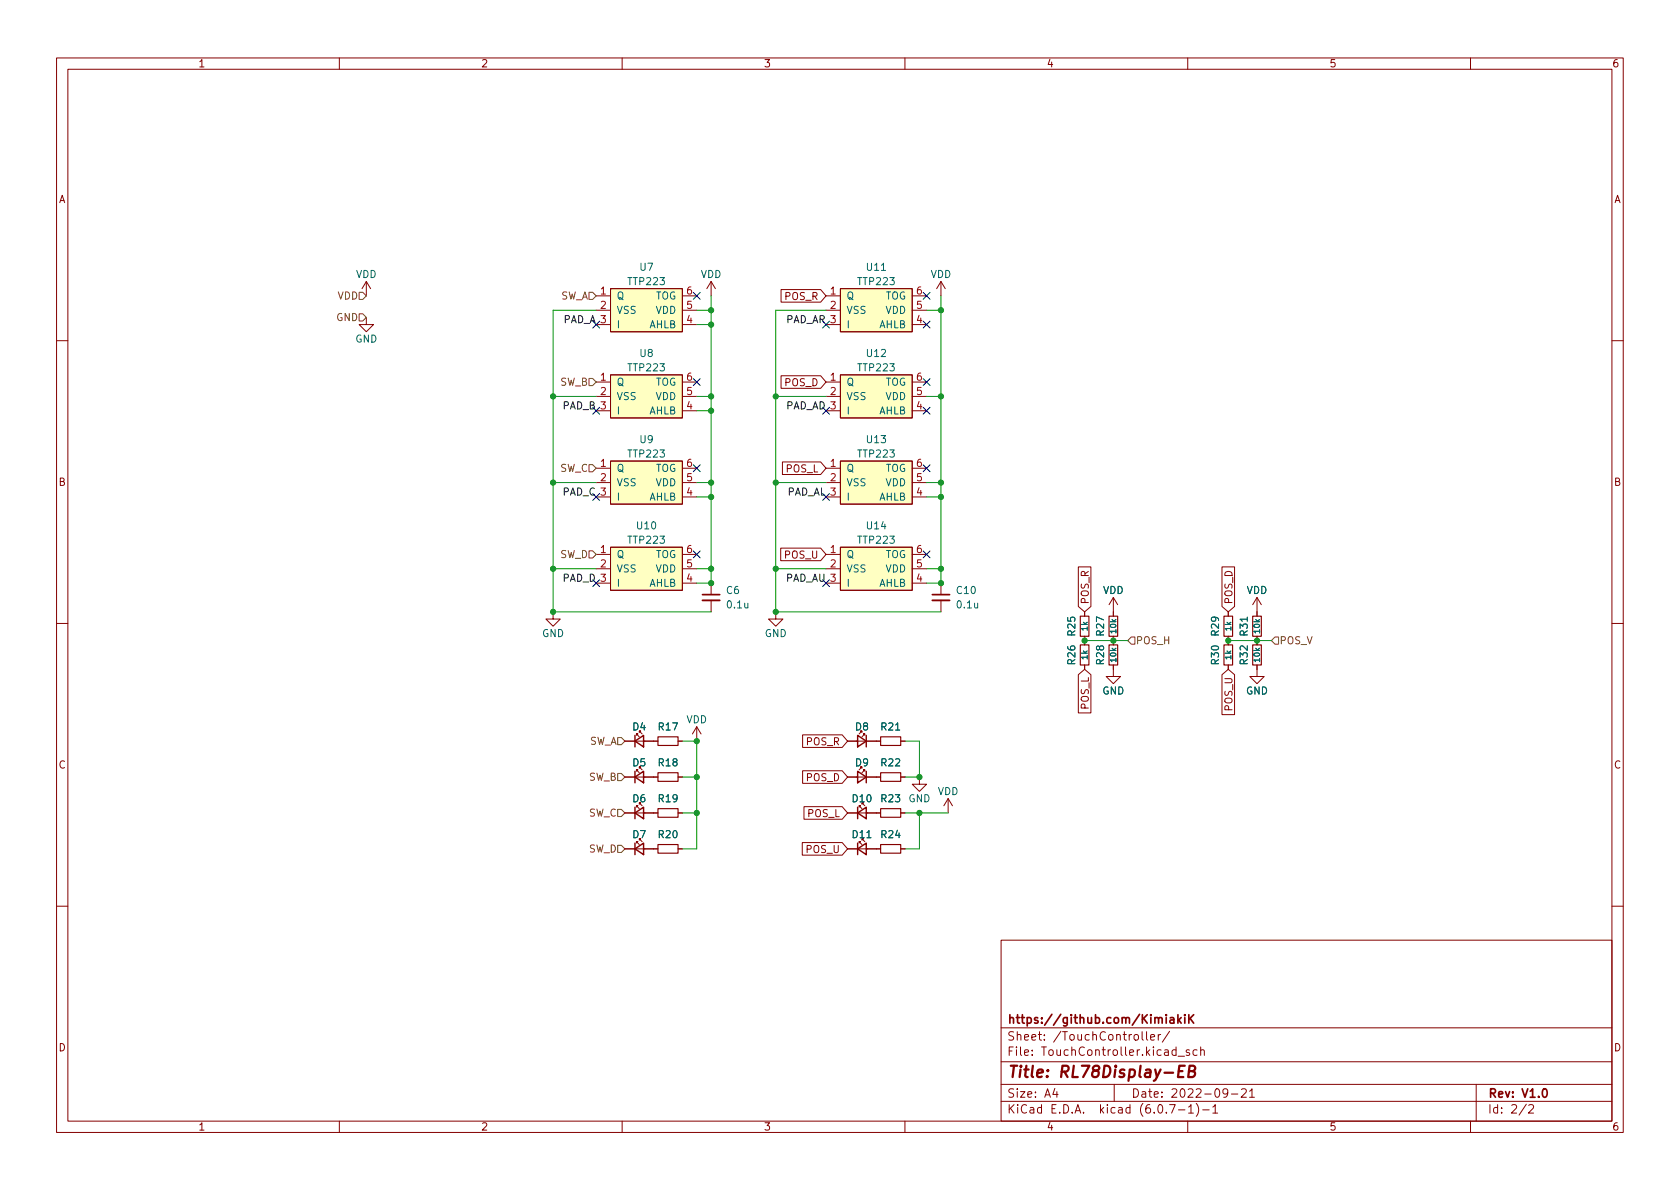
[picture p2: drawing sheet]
<svg xmlns="http://www.w3.org/2000/svg" width="297mm" height="210mm" viewBox="0 0 297 210" stroke-linecap="round" stroke-linejoin="round" font-family="sans-serif">
<g fill="none" stroke="#840000" stroke-width=".18">
<path d="M10 10.2h277v190.1h-277zM12 12.2h273v186.1h-273zM60 10.2v2M110 10.2v2M160 10.2v2M210 10.2v2M260 10.2v2M64.8 56.1v1.3h1.2l-1.2 1.3-1.3-1.3h1.3M64.8 49.8l-.8 1.2M64.8 49.8v2.5M64.8 49.8l.7 1.2M105.4 52.3h2.5"/>
<path d="M105.4 54.9h2.5M105.4 57.4h2.5M107.9 51h12.7v7.7h-12.7zM120.6 52.3h2.6M120.6 54.9h2.6M120.6 57.4h2.6M125.7 49.8l-.7 1.2M125.7 49.8v2.5M125.7 49.8l.8 1.2M138.1 51.2h7l.9 1.1-.9 1.1h-7zM146 52.3h2.6M146 54.9h2.6"/>
<path d="M146 57.4h2.6M148.6 51h12.7v7.7h-12.7zM161.3 52.3h2.5M161.3 54.9h2.5M161.3 57.4h2.5M166.4 49.8v2.5M166.4 49.8l-.8 1.2M166.4 49.8l.7 1.2M10 60.2h2M105.4 67.6h2.5M105.4 70.1h2.5M105.4 72.6h2.5"/>
<path d="M107.9 66.3h12.7v7.6h-12.7zM120.6 67.6h2.6M120.6 70.1h2.6M120.6 72.6h2.6M138.1 66.4h7l.9 1.2-.9 1.1h-7zM146 67.6h2.6M146 70.1h2.6M146 72.6h2.6M148.6 66.3h12.7v7.6h-12.7zM161.3 67.6h2.5M161.3 70.1h2.5M161.3 72.6h2.5"/>
<path d="M285 60.2h2M105.4 82.8h2.5M105.4 85.3h2.5M105.4 87.9h2.5M105.4 98h2.5M107.9 81.5h12.7v7.6h-12.7zM107.9 96.8h12.7v7.6h-12.7zM120.6 82.8h2.6M120.6 85.3h2.6M120.6 87.9h2.6M120.6 98h2.6M138 96.9h7.1l.9 1.1-.9 1.1h-7.1z"/>
<path d="M138.3 81.7h6.8l.9 1.1-.9 1.1h-6.8zM146 82.8h2.6M146 85.3h2.6M146 87.9h2.6M146 98h2.6M148.6 96.8h12.7v7.6h-12.7zM148.6 81.5h12.7v7.6h-12.7zM161.3 82.8h2.5M161.3 85.3h2.5M161.3 87.9h2.5M161.3 98h2.5M10 110.2h2"/>
<path d="M97.8 108.2v1.3h1.3l-1.3 1.2-1.3-1.2h1.3M105.4 100.6h2.5M105.4 103.1h2.5M120.6 100.6h2.6M120.6 103.1h2.6M125.7 103.1v2.1M125.7 106.2v2M137.2 108.2v1.3h1.2l-1.2 1.2-1.3-1.2h1.3M146 100.6h2.6M146 103.1h2.6M161.3 100.6h2.5M161.3 103.1h2.5"/>
<path d="M166.4 103.1v2.1M166.4 106.2v2M190.7 100.2h2.2v7l-1.1 1-1.1-1zM190.7 119.3l1.1-.9 1.1 .9v6.8h-2.2zM191.8 108.2v.8M191.8 112.5v1.5M191.8 117.6v.8M196.8 117.6v2h1.3l-1.3 1.3-1.2-1.3h1.2M196.8 105.7v3.3M196.8 112.5v1.5M196.8 105.7l-.7 1.2M196.8 105.7l.8 1.2"/>
<path d="M216.1 119.3l1.1-.9 1.1 .9v7.1h-2.2zM216.1 100.2h2.2v7l-1.1 1-1.1-1zM217.2 108.2v.8M217.2 112.5v1.5M217.2 117.6v.8M222.2 117.6v2h1.3l-1.3 1.3-1.2-1.3h1.2M222.2 105.7v3.3M222.2 112.5v1.5M222.2 105.7l-.7 1.2M222.2 105.7l.8 1.2M285 110.2h2M110.5 131.1h5.8"/>
<path d="M110.5 137.4h5.8M112.5 130v-.2h.3h-.3l.5 .5M112.5 136.4v-.3h.3h-.3l.5 .5M113 129.5v-.2h.3h-.3l.5 .5M119.9 131.1h.7M119.9 137.4h.7M123.2 128.5l-.8 1.3M123.2 128.5v2.6M123.2 128.5l.8 1.3M141.9 129.9h7l1 1.2-1 1.1h-7zM141.9 136.3h7l1 1.1-1 1.1h-7zM149.9 131.1h5.8"/>
<path d="M149.9 137.4h5.8M152.9 136.4v-.3h-.2h.2l-.5 .5M152.9 130v-.2h-.2h.2l-.5 .5M159.3 131.1h.7M159.3 137.4h.7M162.6 137.4v1.3h1.2l-1.2 1.2-1.3-1.2h1.3M110.5 150.1h5.8M110.5 143.8h5.8M112.5 142.7v-.2h.3h-.3l.5 .5M112.5 149.1v-.3h.3h-.3l.5 .5M113 148.6v-.3h.3h-.3l.5 .5M119.9 150.1h.7"/>
<path d="M119.9 143.8h.7M141.8 149h7.1l1 1.1-1 1.1h-7.1zM142.1 142.6h6.8l1 1.2-1 1.1h-6.8zM149.9 150.1h5.8M149.9 143.8h5.8M151.9 149.1v-.3h.2h-.2l.5 .5M151.9 142.7v-.2h.2h-.2l.5 .5M152.4 148.6v-.3h.3h-.3l.5 .5M159.3 150.1h.7M159.3 143.8h.7M167.6 141.2l-.7 1.3M167.6 141.2v2.6"/>
<path d="M167.6 141.2l.8 1.3M10 160.2h2M177 166.3h108v32h-108zM285 160.2h2M60 198.3v2M110 198.3v2M160 198.3v2M177 194.8h108M177 191.8h108M177 187.8h108M177 181.8h108M186.5 192.5l-.4 1h1"/>
<path d="M186.9 193v1M197 191.8v3M201.9 182.4v1.3l.2 .2M202.7 182.4v1.3l.2 .2M203.4 183.4l.7-.1v-.3l-.5-.1-.2 .2 .1 .8h.6M204.8 182.9v1M205.2 182.9l-.3 .1-.1 .2M206.8 195.3h1l-.7 1.5M206.8 182.4l-1.3 1.9M207.9 185.7l-.4-.1-.3 .3v.4l.2 .3h.5M207.9 185.1v1.5M208.3 186.8h1.1"/>
<path d="M208.4 196.3h1.1M210 198.3v2M210.1 195.8l.5-.5v1.5M210.1 196.8h.9M210.3 185.7l-.4-.1-.2 .2 .1 .3 .5 .1v.4h-.6M211.5 195.1a1.72 1.72 0 0 1 0 2.3M211.6 185.7l-.4-.1-.3 .3v.4l.2 .3h.5M212.3 185.8l.2-.2 .4 .1v.9M212.3 185.1v1.5M212.6 196.3h1.2M214.4 195.8l.5-.5v1.5M214.4 196.8h.9"/>
<path d="M217.1 193.2l-.3 .3h-.3l-.3-.3 .2-.6 .4-.1 .2 .2a.99 .99 0 0 1-.4 1.3h-.2M217.7 193.5h1.2M219.5 192.7l.6-.2 .2 .2 .1 .3-1 1h1M220.9 193l.5-.5v1.5M220.9 194h.9M260 198.3v2M261 191.8v6.5M269.9 195.3l-1.3 1.9M270.3 195.5l.6-.2 .2 .2 .1 .3-1 1h1"/>
</g>
<g fill="none" stroke="#840000" stroke-width=".3">
<path d="M124.2 105.2h3.1M164.8 105.2h3.1M208.3 179.4v1.5M208.8 179.9l-.5 .6M209.5 179.4v.2M209.5 179.9v1M210.2 179.4v1.5M211.1 179.4l-.9 .9M206.9 180h.6l.1 .9M207.6 180.3l-.5 .1a.29 .29 0 0 0-.3 .2 .29 .29 0 0 0 .3 .3h.5M208.4 180.4l.4 .5M210.4 180.1l.7 .8"/>
<path d="M272.9 192.6l.2-.1a.8 .8 0 0 1 .5 .8 .8 .8 0 0 1-.5 .7 1 1 0 0 1-.2-1.4z"/>
</g>
<path d="M208.4 189.4h.7M209.5 188.5h-1l-.2 2h.9M210.2 189.4l.9-.1a.46 .46 0 0 0 .2-.4 .46 .46 0 0 0-.3-.4h-.7l-.2 2h.7a.53 .53 0 0 0 .5-.5 .53 .53 0 0 0-.4-.6" fill="none" stroke="#840000" stroke-width=".4"/>
<path d="M124.2 106.2h3.1M164.8 106.2h3.1" fill="none" stroke="#840000" stroke-width=".33"/>
<g fill="none" stroke="#840000" stroke-width=".2">
<path d="M191 109h1.5v3.5h-1.5zM191 114h1.5v3.6h-1.5zM196.1 109h1.5v3.5h-1.5zM196.1 114h1.5v3.6h-1.5zM216.4 114h1.5v3.6h-1.5zM216.4 109h1.5v3.5h-1.5zM221.5 114h1.5v3.6h-1.5zM221.5 109h1.5v3.5h-1.5zM116.3 130.3h3.6v1.5h-3.6zM116.3 136.6h3.6v1.6h-3.6zM155.7 130.3h3.6v1.5h-3.6zM155.7 136.6h3.6v1.6h-3.6z"/>
<path d="M116.3 149.3h3.6v1.6h-3.6zM116.3 143h3.6v1.5h-3.6zM155.7 143h3.6v1.5h-3.6zM155.7 149.3h3.6v1.6h-3.6z"/>
</g>
<g fill="none" stroke="#840000" stroke-width=".25">
<path d="M112.3 131.1l1.5-1.1v2.1zM112.3 137.4l1.5-1v2zM112.3 130v2.1M112.3 136.4v2M151.6 136.4l1.6 1-1.6 1zM151.6 130l1.6 1.1-1.6 1zM153.2 130v2.1M153.2 136.4v2M112.3 143.8l1.5-1.1v2.1zM112.3 150.1l1.5-1v2zM112.3 142.7v2.1M112.3 149.1v2"/>
<path d="M151.6 150.1l1.6-1v2zM151.6 143.8l1.6-1.1v2.1zM151.6 142.7v2.1M151.6 149.1v2"/>
</g>
<g fill="#ffffc2" stroke="#ffffc2" stroke-width=".18">
<path d="M107.9 81.5h12.7v7.6h-12.7z"/>
<path d="M107.9 51h12.7v7.7h-12.7z"/>
<path d="M107.9 66.3h12.7v7.6h-12.7z"/>
<path d="M148.6 96.8h12.7v7.6h-12.7z"/>
<path d="M148.6 51h12.7v7.7h-12.7z"/>
<path d="M148.6 66.3h12.7v7.6h-12.7z"/>
<path d="M148.6 81.5h12.7v7.6h-12.7z"/>
<path d="M107.9 96.8h12.7v7.6h-12.7z"/>
</g>
<path d="M63.5 51.7h.6l.7 .6-.7 .7h-.6zM63.5 55.5h.6l.7 .6-.7 .7h-.6zM104.1 51.7h.7l.6 .6-.6 .7h-.7zM104.1 66.9h.7l.6 .7-.6 .6h-.7zM104.1 82.2h.7l.6 .6-.6 .6h-.7zM104.1 97.4h.7l.6 .6-.6 .7h-.7zM200 112.6h.7v1.3h-.7l-.6-.6zM225.4 112.6h.7v1.3h-.7l-.6-.6zM109.2 130.4h.7l.6 .7-.6 .6h-.7zM109.2 136.8h.7l.6 .6-.6 .6h-.7zM109.2 143.1h.7l.6 .7-.6 .6h-.7zM109.2 149.5h.7l.6 .6-.6 .6h-.7z" fill="none" stroke="#725600" stroke-width=".18"/>
<g fill="none" stroke="#009600" stroke-width=".18">
<path d="M105.4 54.9h-7.6v53.3h27.9M123.2 54.9h2.5M123.2 57.4h2.5M125.7 52.3v50.8h-2.5M146 54.9h-8.8v53.3h29.2M163.8 54.9h2.6M166.4 52.3v50.8h-2.6M97.8 70.1h7.6M123.2 70.1h2.5M123.2 72.6h2.5M137.2 70.1h8.8M163.8 70.1h2.6"/>
<path d="M97.8 85.3h7.6M123.2 85.3h2.5M123.2 87.9h2.5M137.2 85.3h8.8M163.8 85.3h2.6M163.8 87.9h2.6M97.8 100.6h7.6M123.2 100.6h2.5M137.2 100.6h8.8M163.8 100.6h2.6M191.8 113.3h7.6M217.2 113.3h7.6"/>
<path d="M120.6 131.1h2.6v19h-2.6M120.6 137.4h2.6M160 131.1h2.6v6.3h-2.6M120.6 143.8h2.6M160 143.8h7.6M162.6 143.8v6.3h-2.6"/>
</g>
<g fill="none" stroke="#000084" stroke-width=".18">
<path d="M104.8 56.8l1.2 1.2M106 56.8l-1.2 1.2M122.6 51.7l1.2 1.2M123.8 51.7l-1.2 1.2M145.4 56.8l1.3 1.2M146.7 56.8l-1.3 1.2M163.2 56.8l1.2 1.2M163.2 51.7l1.2 1.2M164.4 56.8l-1.2 1.2M164.4 51.7l-1.2 1.2M104.8 72l1.2 1.2M106 72l-1.2 1.2"/>
<path d="M122.6 66.9l1.2 1.3M123.8 66.9l-1.2 1.3M145.4 72l1.3 1.2M146.7 72l-1.3 1.2M163.2 66.9l1.2 1.3M163.2 72l1.2 1.2M164.4 66.9l-1.2 1.3M164.4 72l-1.2 1.2M104.8 87.3l1.2 1.2M106 87.3l-1.2 1.2M122.6 82.2l1.2 1.2M122.6 97.4l1.2 1.2"/>
<path d="M123.8 97.4l-1.2 1.2M123.8 82.2l-1.2 1.2M145.4 87.3l1.3 1.2M146.7 87.3l-1.3 1.2M163.2 97.4l1.2 1.2M163.2 82.2l1.2 1.2M164.4 97.4l-1.2 1.2M164.4 82.2l-1.2 1.2M104.8 102.5l1.2 1.2M106 102.5l-1.2 1.2M145.4 102.5l1.3 1.2M146.7 102.5l-1.3 1.2"/>
</g>
<g fill="#009600" stroke="#009600" stroke-width=".18">
<circle cx="166.4" cy="103.1" r=".46"/>
<circle cx="166.4" cy="100.6" r=".46"/>
<circle cx="166.4" cy="87.9" r=".46"/>
<circle cx="166.4" cy="85.3" r=".46"/>
<circle cx="166.4" cy="70.1" r=".46"/>
<circle cx="166.4" cy="54.9" r=".46"/>
<circle cx="222.2" cy="113.3" r=".46"/>
<circle cx="196.8" cy="113.3" r=".46"/>
<circle cx="191.8" cy="113.3" r=".46"/>
<circle cx="217.2" cy="113.3" r=".46"/>
<circle cx="137.2" cy="108.2" r=".46"/>
<circle cx="137.2" cy="100.6" r=".46"/>
<circle cx="125.7" cy="100.6" r=".46"/>
<circle cx="125.7" cy="87.9" r=".46"/>
<circle cx="97.8" cy="108.2" r=".46"/>
<circle cx="97.8" cy="100.6" r=".46"/>
<circle cx="125.7" cy="103.1" r=".46"/>
<circle cx="125.7" cy="85.3" r=".46"/>
<circle cx="97.8" cy="85.3" r=".46"/>
<circle cx="125.7" cy="70.1" r=".46"/>
<circle cx="125.7" cy="72.6" r=".46"/>
<circle cx="137.2" cy="70.1" r=".46"/>
<circle cx="125.7" cy="54.9" r=".46"/>
<circle cx="137.2" cy="85.3" r=".46"/>
<circle cx="162.6" cy="143.8" r=".46"/>
<circle cx="162.6" cy="137.4" r=".46"/>
<circle cx="125.7" cy="57.4" r=".46"/>
<circle cx="97.8" cy="70.1" r=".46"/>
<circle cx="123.2" cy="143.8" r=".46"/>
<circle cx="123.2" cy="131.1" r=".46"/>
<circle cx="123.2" cy="137.4" r=".46"/>
</g>
<text font-size="2.8" fill="#840000" x="178" y="190.6">Title: RL78Display-EB</text>
<g font-size="2.1" fill="#840000">
<text x="178" y="184">Sheet: /TouchController/</text>
<text x="178" y="181">https://github.com/KimiakiK</text>
<text x="178" y="186.7">File: TouchController.kicad_sch</text>
<text x="178" y="196.9">KiCad E.D.A. kicad (6.0.7-1)-1</text>
<text x="178" y="194.1">Size: A4</text>
<text x="200" y="194.1">Date: 2022-09-21</text>
<text x="263" y="194.1">Rev: V1.0</text>
<text x="263" y="196.9">Id: 2/2</text>
</g>
<g font-size="1.8" fill="#840000">
<text x="35" y="11.9">1</text>
<text x="85" y="11.9">2</text>
<text x="135" y="11.9">3</text>
<text x="185" y="11.9">4</text>
<text x="235" y="11.9">5</text>
<text x="285" y="11.9">6</text>
<text x="10.3" y="35.9">A</text>
<text x="285.3" y="35.9">A</text>
<text x="138.8" y="53">POS_R</text>
<text x="138.8" y="68.3">POS_D</text>
<text x="139" y="83.5">POS_L</text>
<text x="10.3" y="85.9">B</text>
<text x="285.3" y="85.9">B</text>
<text x="138.8" y="98.8">POS_U</text>
<text x="192.5" y="106.9" transform="rotate(-90 192.5 106.9)">POS_R</text>
<text x="217.9" y="106.9" transform="rotate(-90 217.9 106.9)">POS_D</text>
<text x="192.5" y="125.4" transform="rotate(-90 192.5 125.4)">POS_L</text>
<text x="217.9" y="125.6" transform="rotate(-90 217.9 125.6)">POS_U</text>
<text x="142.6" y="131.8">POS_R</text>
<text x="10.3" y="135.9">C</text>
<text x="285.3" y="135.9">C</text>
<text x="142.6" y="138.1">POS_D</text>
<text x="142.8" y="144.5">POS_L</text>
<text x="142.6" y="150.8">POS_U</text>
<text x="10.3" y="185.9">D</text>
<text x="285.3" y="185.9">D</text>
<text x="35" y="199.9">1</text>
<text x="85" y="199.9">2</text>
<text x="135" y="199.9">3</text>
<text x="185" y="199.9">4</text>
<text x="235" y="199.9">5</text>
<text x="285" y="199.9">6</text>
</g>
<g font-size="1.8" fill="#006464">
<text x="113.2" y="47.9">U7</text>
<text x="153.3" y="47.9">U11</text>
<text x="62.9" y="49.1">VDD</text>
<text x="109" y="53">Q</text>
<text x="111.2" y="50.4">TTP223</text>
<text x="115.8" y="53">TOG</text>
<text x="123.9" y="49.1">VDD</text>
<text x="149.6" y="53">Q</text>
<text x="151.8" y="50.4">TTP223</text>
<text x="156.4" y="53">TOG</text>
<text x="164.5" y="49.1">VDD</text>
<text x="109" y="55.5">VSS</text>
<text x="109" y="58">I</text>
<text x="114.7" y="58">AHLB</text>
<text x="115.9" y="55.5">VDD</text>
<text x="149.6" y="55.5">VSS</text>
<text x="149.6" y="58">I</text>
<text x="155.4" y="58">AHLB</text>
<text x="156.5" y="55.5">VDD</text>
<text x="62.8" y="60.6">GND</text>
<text x="111.2" y="65.7">TTP223</text>
<text x="113.2" y="63.1">U8</text>
<text x="151.8" y="65.7">TTP223</text>
<text x="153.3" y="63.1">U12</text>
<text x="109" y="68.2">Q</text>
<text x="109" y="70.7">VSS</text>
<text x="115.8" y="68.2">TOG</text>
<text x="115.9" y="70.7">VDD</text>
<text x="149.6" y="68.2">Q</text>
<text x="149.6" y="70.7">VSS</text>
<text x="156.4" y="68.2">TOG</text>
<text x="156.5" y="70.7">VDD</text>
<text x="109" y="73.3">I</text>
<text x="114.7" y="73.3">AHLB</text>
<text x="149.6" y="73.3">I</text>
<text x="155.4" y="73.3">AHLB</text>
<text x="109" y="83.4">Q</text>
<text x="111.2" y="80.9">TTP223</text>
<text x="113.2" y="78.4">U9</text>
<text x="115.8" y="83.4">TOG</text>
<text x="149.6" y="83.4">Q</text>
<text x="151.8" y="80.9">TTP223</text>
<text x="153.3" y="78.4">U13</text>
<text x="156.4" y="83.4">TOG</text>
<text x="109" y="86">VSS</text>
<text x="109" y="88.5">I</text>
<text x="114.7" y="88.5">AHLB</text>
<text x="115.9" y="86">VDD</text>
<text x="149.6" y="86">VSS</text>
<text x="149.6" y="88.5">I</text>
<text x="155.4" y="88.5">AHLB</text>
<text x="156.5" y="86">VDD</text>
<text x="112.7" y="93.6">U10</text>
<text x="153.3" y="93.6">U14</text>
<text x="109" y="98.7">Q</text>
<text x="109" y="101.2">VSS</text>
<text x="111.2" y="96.1">TTP223</text>
<text x="115.8" y="98.7">TOG</text>
<text x="115.9" y="101.2">VDD</text>
<text x="149.6" y="98.7">Q</text>
<text x="149.6" y="101.2">VSS</text>
<text x="151.8" y="96.1">TTP223</text>
<text x="156.4" y="98.7">TOG</text>
<text x="156.5" y="101.2">VDD</text>
<text x="109" y="103.8">I</text>
<text x="114.7" y="103.8">AHLB</text>
<text x="128.5" y="105">C6</text>
<text x="128.7" y="107.6">0.1u</text>
<text x="149.6" y="103.8">I</text>
<text x="155.4" y="103.8">AHLB</text>
<text x="169.2" y="105">C10</text>
<text x="169.3" y="107.6">0.1u</text>
<text x="195" y="105">VDD</text>
<text x="220.4" y="105">VDD</text>
<text x="95.8" y="112.6">GND</text>
<text x="135.2" y="112.6">GND</text>
<text x="190.1" y="112.4" transform="rotate(-90 190.1 112.4)">R25</text>
<text x="195.2" y="112.4" transform="rotate(-90 195.2 112.4)">R27</text>
<text x="215.5" y="112.4" transform="rotate(-90 215.5 112.4)">R29</text>
<text x="220.6" y="112.4" transform="rotate(-90 220.6 112.4)">R31</text>
<text x="190.1" y="117.4" transform="rotate(-90 190.1 117.4)">R26</text>
<text x="195.2" y="117.4" transform="rotate(-90 195.2 117.4)">R28</text>
<text x="215.5" y="117.4" transform="rotate(-90 215.5 117.4)">R30</text>
<text x="220.6" y="117.4" transform="rotate(-90 220.6 117.4)">R32</text>
<text x="194.9" y="122.8">GND</text>
<text x="220.3" y="122.8">GND</text>
<text x="111.9" y="129.2">D4</text>
<text x="116.5" y="129.2">R17</text>
<text x="121.3" y="127.9">VDD</text>
<text x="151.3" y="129.2">D8</text>
<text x="155.9" y="129.2">R21</text>
<text x="111.9" y="135.5">D5</text>
<text x="116.5" y="135.5">R18</text>
<text x="151.3" y="135.5">D9</text>
<text x="155.9" y="135.5">R22</text>
<text x="111.9" y="141.9">D6</text>
<text x="116.5" y="141.9">R19</text>
<text x="150.8" y="141.9">D10</text>
<text x="155.9" y="141.9">R23</text>
<text x="160.6" y="141.9">GND</text>
<text x="165.8" y="140.6">VDD</text>
<text x="111.9" y="148.2">D7</text>
<text x="116.5" y="148.2">R20</text>
<text x="150.8" y="148.2">D11</text>
<text x="155.9" y="148.2">R24</text>
</g>
<g font-size="1.8" fill="#725600">
<text x="59.7" y="53">VDD</text>
<text x="98.9" y="53">SW_A</text>
<text x="59.5" y="56.8">GND</text>
<text x="98.9" y="68.2">SW_B</text>
<text x="98.9" y="83.4">SW_C</text>
<text x="98.9" y="98.7">SW_D</text>
<text x="200.8" y="113.9">POS_H</text>
<text x="226.2" y="113.9">POS_V</text>
<text x="104" y="131.7">SW_A</text>
<text x="104" y="138">SW_B</text>
<text x="104" y="144.4">SW_C</text>
<text x="104" y="150.7">SW_D</text>
</g>
<g font-size="1.8" fill="#a90000">
<text x="106.2" y="52.1">1</text>
<text x="121.4" y="52.1">6</text>
<text x="146.8" y="52.1">1</text>
<text x="162.1" y="52.1">6</text>
<text x="106.2" y="54.6">2</text>
<text x="121.4" y="57.1">4</text>
<text x="121.4" y="54.6">5</text>
<text x="146.8" y="54.6">2</text>
<text x="162.1" y="57.1">4</text>
<text x="162.1" y="54.6">5</text>
<text x="106.2" y="67.3">1</text>
<text x="106.2" y="69.8">2</text>
<text x="121.4" y="69.8">5</text>
<text x="121.4" y="67.3">6</text>
<text x="146.8" y="67.3">1</text>
<text x="146.8" y="69.8">2</text>
<text x="162.1" y="69.8">5</text>
<text x="162.1" y="67.3">6</text>
<text x="121.4" y="72.4">4</text>
<text x="162.1" y="72.4">4</text>
<text x="106.2" y="82.5">1</text>
<text x="121.4" y="82.5">6</text>
<text x="146.8" y="82.5">1</text>
<text x="162.1" y="82.5">6</text>
<text x="106.2" y="85.1">2</text>
<text x="121.4" y="87.6">4</text>
<text x="121.4" y="85.1">5</text>
<text x="146.8" y="85.1">2</text>
<text x="162.1" y="87.6">4</text>
<text x="162.1" y="85.1">5</text>
<text x="106.2" y="97.8">1</text>
<text x="106.2" y="100.3">2</text>
<text x="121.4" y="100.3">5</text>
<text x="121.4" y="97.8">6</text>
<text x="146.8" y="97.8">1</text>
<text x="146.8" y="100.3">2</text>
<text x="162.1" y="100.3">5</text>
<text x="162.1" y="97.8">6</text>
<text x="121.4" y="102.9">4</text>
<text x="162.1" y="102.9">4</text>
</g>
<g font-size="1.8" fill="#0f0f0f">
<text x="99.4" y="57.1">PAD_A 3</text>
<text x="138.8" y="57.1">PAD_AR 3</text>
<text x="99.4" y="72.4">PAD_B 3</text>
<text x="138.8" y="72.4">PAD_AD 3</text>
<text x="99.4" y="87.6">PAD_C 3</text>
<text x="139" y="87.6">PAD_AL 3</text>
<text x="99.4" y="102.9">PAD_D 3</text>
<text x="138.8" y="102.9">PAD_AU 3</text>
</g>
<g font-size="1.4" fill="#006464">
<text x="192.3" y="111.5" transform="rotate(-90 192.3 111.5)">1k</text>
<text x="197.4" y="111.9" transform="rotate(-90 197.4 111.9)">10k</text>
<text x="217.7" y="111.5" transform="rotate(-90 217.7 111.5)">1k</text>
<text x="222.8" y="111.9" transform="rotate(-90 222.8 111.9)">10k</text>
<text x="192.3" y="116.6" transform="rotate(-90 192.3 116.6)">1k</text>
<text x="197.4" y="117" transform="rotate(-90 197.4 117)">10k</text>
<text x="217.7" y="116.6" transform="rotate(-90 217.7 116.6)">1k</text>
<text x="222.8" y="117" transform="rotate(-90 222.8 117)">10k</text>
</g>
</svg>
